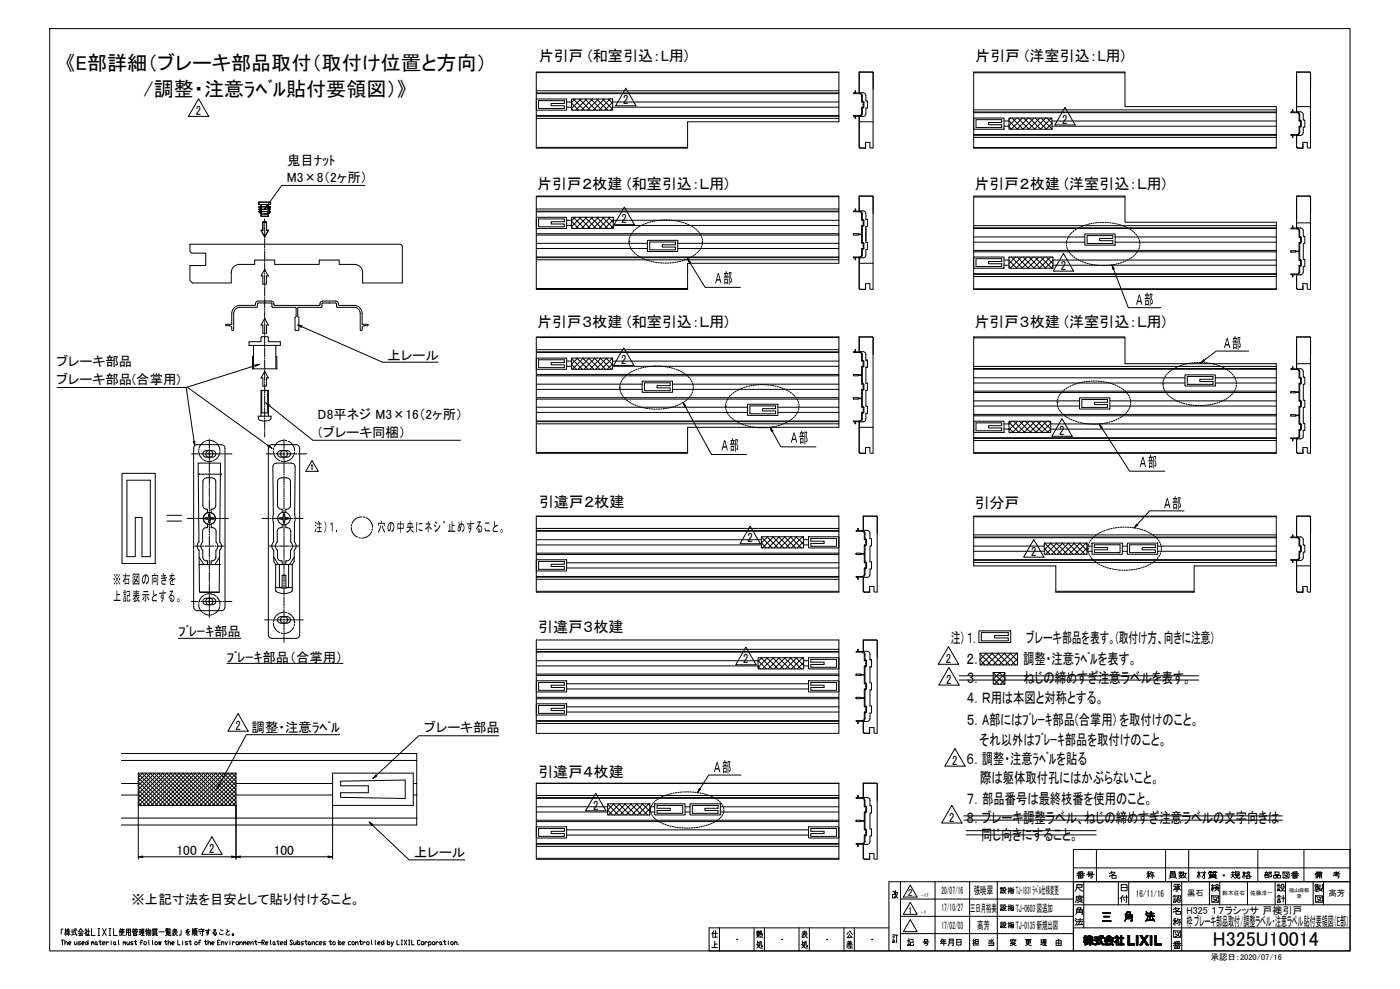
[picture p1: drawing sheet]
<svg xmlns="http://www.w3.org/2000/svg" width="841mm" height="594mm" viewBox="0 0 841 594" stroke-linecap="round" stroke-linejoin="round" font-family="sans-serif">
<!-- layer: TOS_WA -->
<g fill="none" stroke="#000" stroke-width=".6">
<path d="M30 17h781v554h-781zM659 510v20M700 510v20M714 510v20M756 510v20M783 510v20M811 510h.1M811 510h-166v61v-41h166h-277v41M811 510v61h-385v-14h108M536 535h1v2h-1v2h1v-1M538 536v2l1 1M538 536h1"/>
<path d="M538 535l-1 2M539 536v2l-2 1M541 530v41M547 532l4 7h-8zM562 530v41M582 530v41M599 530v41M601 534h1M601 536h1h-1zM601 533h1M601 535h1M603 535h1l-2 2"/>
<path d="M603 535l1 2M604 534v-1h-1l-1 2M606 534h1M606 533v4M607 535l-1 1M607 533v1h2M607 535h2v2h-2zM607 536h2M609 533l-2 1M645 521h166M647 526l2-1 2 1M647 525h4"/>
<path d="M647 533h3v-2h-3v2l-1 2M647 539h3M647 531h3M648 526h2v1h-2zM648 524h1M648 527h2M648 539v1h1v-1M648 533v1l3 1M649 538h.1M649 524v3M650 524h-2M650 524h.1"/>
<path d="M651 538h-4v3l-1 1M651 530v27M653 525h4M654 526h2v1h-1M654 524h2v1h-2zM655 525l-1 1M666 526h1M668 524h2l-2 2h-1M668 525h.1M668 523l-2 2M668 526h2v2h-2zM672 530v14"/>
<path d="M674 531h3v4h-3zM674 533h3M674 539l-1 1M674 539h4M675 538l-1 1v3M675 540l1 1M677 538v4h-1M678 530v14M689 525h2M690 524v4M690 523l-1 1M691 526l-1-1-1 2"/>
<path d="M691 524h2M692 523l-1 2M692 525l-1 2M692 524v4M693 525v2M703 525h3v2h-3zM703 526h3M703 524h3h-3zM704 527h-2M704 530v41M705 532h1l-1 3M705 539h1"/>
<path d="M705 538h1M705 531h4l-2 1v3h-1M706 527h1M706 534h3M706 534h2M706 533h2M707 538h2v2h-1M707 539h1M708 538v1l-1 1M708 532v2l2 1M708 525l1-1 1 1M708 526h2"/>
<path d="M708 524h2M708 524h1M709 532l-1 1M709 526l-1 1h2M709 524v1M710 530v41M710 526l-1 1h-1M710 524h.1M711 525v1l2 1M711 525h2M711 524l-1 2M712 525v1l-2 1"/>
<path d="M719 524h2M720 523v5M721 526l-1-2-1 3M722 524h2M724 523v5h-1M724 524l-2 3M726 524h3M727 530v14M727 525h3v2h-3zM727 526h3M727 527h3M727 527l-1 1"/>
<path d="M727 524v1M728 532h1M728 538h4v4h-4zM728 523l-2 1v1M728 531v4M729 539h.1M729 524h2M729 534l-1-2v3M730 527l1 1M730 532l1-1 1 1M730 533h2v1h-2zM730 539h1"/>
<path d="M730 524v1M730 532h2M731 523l-2 1v1M731 532v2l-1 1M731 534l1 1M731 539a4 4 0 0 1-2 3M733 530v14M740 525h2M740 524h2M741 526l1 1M741 523v3l-1 1M742 524h2v2h-2z"/>
<path d="M742 525h2M742 524h2M743 526v1l-1 1M744 526v2h1v-1M746 524h2M747 523v5M748 526l-1-2-1 3M749 526h2v2h-2zM749 530v14M749 525l3 1M749 524h2l-3 2M750 523l-2 2"/>
<path d="M760 525h2M760 526h2v1h-2zM760 524h2M760 524l1 1M761 524h.1M761 524v1M763 526h1v-1h-1l1-1h-2v3M765 526h2v1h-2zM766 524h2v1h-2zM766 530v14M767 532h2M767 539h2"/>
<path d="M767 534h2v1h-2zM767 526h2v1h-2zM767 533h2M767 531h2M768 539h1M768 538h1M770 533h1l-2 2M770 539h2M770 534l1 1h1M771 524h3v3h-3zM771 538v4M771 524l1 1"/>
<path d="M772 526l2 1M772 532l-1 1v-2h-1l-1 2M772 530v14M773 524v1M774 524l-1 2-2 1M776 526l2-1 2 1M776 525h4M777 526h2v1h-2zM777 527h2M777 524h.1M778 524v3M779 524h-3"/>
<path d="M779 524h.1M789 530v14M790 532h3M790 534h5M790 538h4v4h-4zM790 534v-1h2v1M790 532h.1M790 531v1h2M791 525h-1M791 539h1M791 535h.1M791 524v1v2"/>
<path d="M791 524h3M791 531v3M791 527v-2h3v2M791 526h3M792 534l-2 1M792 524v1M792 539h1M792 534h.1M793 534l2 1M793 535h-3M793 525v2M793 532v1"/>
<path d="M793 524v1M794 539a4 4 0 0 1-3 3M794 534l-1 1M794 525h-3v2M794 531v3M795 530v14M801 525h4M801 524h3M802 525v1h2v1M803 524v1M804 525l-2 1M804 524l-3 2"/>
<path d="M38 558h-1v3M39 559h1M39 558v4M40 560h2M40 559h2M41 558l-1 1M41 558v4M43 560h2M43 559h3M44 560v1M45 558l1 4v-1M45 558h1"/>
<path d="M47 560l2-2 1 2M48 560h1M51 559h1l-1 2M52 558v1M52 559h2M53 558v4h-1h2M55 558v4h2M59 558h1M59 558v4M62 558l2 4M64 558l-2 4M65 558h2"/>
<path d="M66 558v4M68 558v4h2M72 559v1M72 558v4M72 558h3M73 559h1v1h-1zM74 558v2l-2 2M76 559h2M77 558v4M80 558h1M80 560h2v1h-2zM80 558v1"/>
<path d="M80 558l1 1M81 559h.1M82 558h1M82 558l-1 1M82 558v1M84 560h1M84 558h1M84 558v3M85 558h1v2h-1zM85 559h1M86 558v4M88 558v1h1"/>
<path d="M88 559v1M88 558v4M89 559h2v2l-1 1M89 558v2M89 559v2M90 559l-1 3M92 558h1M92 560h2v2h-2zM92 558v1M93 558h-1v1M93 558h2M94 558v1"/>
<path d="M94 558h-1v1M95 560h4M100 558h1v1h-1M100 560h2v1h-2zM100 558h.1M100 559h.1M101 558h-1v1h1M101 558v1M101 559h2M102 558h1M103 560h4M104 558h2"/>
<path d="M104 559h2M105 560l2 2M105 558v2l-1 1M109 559v3h-1M113 558l-1 2 1-1v2M113 558l-1 1M114 559l-2 2 1 1 1-1M116 558l-1 4M116 558v3M117 558v4M117 558h2M117 559h1v2h-1z"/>
<path d="M117 559h1M118 558l-1 1M119 559l1-1h3l-1 1M119 560h4M121 558h.1M122 559v3h-1M125 558v2h-1h1v1l-1 1M126 559h-3M128 559l2-1-2 3 2-1v2l-1-1v1M132 558l2 1M136 558l1 2M138 559l-2 1v1v1l2-1"/>
<path d="M429 559l-1 1v3M430 559v4M432 557v14M453 557v14M455 559h1M455 560v1M455 559v1h1M456 560v1v-1M456 560h2v2v-1M457 559l-1 3M459 557v14M480 557v14"/>
<path d="M482 560h3M483 559v2l-1 1M486 557v14M507 557v14M510 560l-1 1M510 559h1l1 2M513 557v14M541 550h104M541 540h104M547 542l4 7h-8zM547 552l4 8h-8zM601 544h1"/>
<path d="M601 555h1M601 546h1v1h-1zM601 556h1v1h-1zM601 545h1M601 556h1M601 554h1M603 545h1l-2 2M603 556h1l-2 1M603 546l1 1M603 556l1 1M604 544v1v-1h-1l-1 1M604 555v-1h-1l-1 2"/>
<path d="M606 544h1M606 555h1M606 544v3M606 554v3M607 545l-1 1M607 556h-1M607 544v1h2M607 545h2v2h-2zM607 554v1h2M607 556h2v1h-2zM607 546h2M607 556h2"/>
<path d="M609 544h-2M609 554l-2 1M645 557h166M645 544h166M646 553l1 1h4M646 552l1 1M646 549l1-1v-2h3v3M647 547h3M647 548h3M647 554l-1 2M647 541h3l-3 1M647 553h3"/>
<path d="M647 541l4 1M648 545h1v1v2M648 545l-1 1M649 552v2l-2 2M650 554l1 2M650 555l-3 1M662 553h5M663 548h4M663 549h4M663 551h4M663 550h4M676 553v-1v-2h4v3h-1"/>
<path d="M676 549h4v4h-1h1v-3h-4v2v1v-1zM676 549h4v4h-1h1v-4h-4v3v1v-1zM676 551h4M676 552h4M676 550h4M677 548h2l-1 1 1-1h-2h2l-1 2 1-2h-2M677 548l-1 2M677 548h2l-1 1v3M677 547l-1 2M677 548l-1 1zM688 549l1 1M689 548v1"/>
<path d="M689 547v2M689 550l-1-1 1 1M689 551l-1 2M689 550h4M690 549h3M691 547v3l-1 3 1-3v-2v2l-1 3 1-3v-2v2l-1 3M692 551l1 2M693 552l-4 1M705 553h2M705 541h1v1h-1zM705 559h4v4h-4zM705 540h1"/>
<path d="M706 560v1M706 552v4M706 546h3l-2 1-2 1M706 546l1 1M706 552h-1M706 545l-1 1M706 548h3v1h-3zM707 555l-1-2-1 2M707 541l-1 1M707 560l1 1M707 540v2h2v-1M707 553h2"/>
<path d="M708 552l-1 2M708 554l-1 1M708 540v1M708 553v3M709 560a4 4 0 0 1-3 3M709 541h1M709 554l1 1M729 540l2 1M767 541h2v1h-2zM768 540h1M791 540l3 1M37 565h1"/>
<path d="M38 565v3M39 567l1-1v2M39 565v3M40 561l-1-2v2M40 561l1-1 1 1M41 567h1v-1h-1v1l1 1M45 566v2l1-1M45 561l-2 1M46 566v2M47 561h3M48 566h-1l1 1-1 1M49 561l-2 1h2"/>
<path d="M49 561l1 1M49 567h1v-1h-1v1l1 1M52 566l1 1-1 1-1-1zM52 561v-1v2M53 565v3M55 566l1 1M55 566v2M56 566v2M58 566v2l-1-1zM58 567l1 1M59 562h1M59 566h2"/>
<path d="M60 565v2v1l1-1M62 567h1v-1h-1v1l1 1M64 566v2M65 566l-1 1M65 562h2M67 565v1M67 566v2M69 566v2l-1-1zM69 567l1 1M71 565l1 3M73 561l2 1M74 566l1 1"/>
<path d="M74 566v2M75 566v2M76 562v-4h2v4M76 560h2M76 566l1 2 1-1M78 566v2M80 560v-1h3l-1 1M80 566h-2l2 1-2 1M80 561h2v1h-2zM80 561h.1M81 566h1M81 565v2l1 1v-1"/>
<path d="M84 566h1M85 561h-1M85 562h2M85 561h2M86 565h-1v3M87 566h1v2l-2-1zM89 560l-1 1M89 565l1 3M92 565v3M92 560h2M92 561h2M92 562h.1"/>
<path d="M93 566h2l-1 2-1-1zM94 562h1M95 566l1 2v-2v2l1-2M99 566h1M100 565v2v1v-1M100 561h2M100 560h2M101 561l-2 1M101 567l1-1 1 2M101 565v3M101 561v1h2M103 567h1v-1h-1v1l1 1"/>
<path d="M103 561h1v1M105 562h-1M106 560l-1 1M107 565v3h1M110 565v1M110 566v2M113 566h-2l2 1-2 1M113 566h2M114 565v2l1 1v-1M117 560h1M117 566h1v2l-1-1zM117 561v1"/>
<path d="M118 561l1 1M119 566h1M120 560l1 1M121 565h-1v3M123 566h1M123 565v2l1 1v-1M125 567l1-1v2M125 565v3M127 567h1v-1h-1v1l1 1M131 566h.1M132 560v1h1h1M132 565h-1v3h1"/>
<path d="M133 567l1-1v2M133 566v2M135 566l1 2 1-2M138 565v1M138 566v2M140 566v2M141 566h-1v1M142 566h1v2l-1-1zM144 567l1-1 1 2M144 566v2M146 566h1v1M146 566v2"/>
<path d="M147 566h1v2M148 567h2v-1h-2l1 2h1M151 567l1-1v2M151 566v2M153 566h1M154 565v2v1v-1M155 566h2M157 566h2l-1-1h-1v3M158 566l1 2M160 567h1v-1h-1v2h1M162 565l1 3M164 566h1v2l-1-1z"/>
<path d="M165 567v1M166 566h2M167 565v2v1l1-1M168 567h2v-1h-2v1l2 1M171 566l1 1-1 1v-1zM172 565v3M176 565h-1h-1l2 2-1 1-1-1M176 566l1 2 1-1M178 566v2M179 565v3M179 566h1v2l-1-1zM182 566h-1l1 1-1 1"/>
<path d="M183 566h2M184 565v2v1l1-1M186 566v2l-1-1zM186 567l1 1M187 567l2-1v2M187 566v2M191 566h-1v2h1M192 567h1v-1h-1v1l1 1M196 566h-2l2 1-2 1M198 566h1M198 565v2l1 1v-1M200 566h1v2l-1-1z"/>
<path d="M203 565v3M204 566h1v2l-2-1zM206 567h1v-1h-1v1l1 1M211 566h-2l1 2h1M212 566h1v2l-2-1zM214 567l1-1v2M214 566v2M216 566h1M217 565v2v1v-1M218 566v2M220 566h-1l-1 1M221 566h1l-1 2-1-1z"/>
<path d="M223 565l1 3M225 565l1 3M227 567h1v-1h-1v1l1 1M229 566l2 1-1 1-1-1zM231 565v3M233 565v3M233 566h1v2l-1-1zM235 566l1 2M236 566l-1 2M238 565v3h2M241 565h1M241 568h1"/>
<path d="M241 565v3M243 565l1 3M244 565l-1 3M245 565h1M245 568h1M246 565v3M247 565v3h2M252 565h-1v2v1l1-1M253 566h2l-1 2-1-1zM255 566v2M257 566h-1l-1 1M257 566h1h1v2h-2"/>
<path d="M257 566v2M260 566h1v2l-1-1zM262 566v2M263 566l-1 1M265 566v2l-1-1zM265 567l1 1M266 566h2M267 565v2v1l1-1M269 565v1M269 566v2M271 566h1v2l-1-1zM273 567l1-1v2"/>
<path d="M273 566v2M275 567v1M428 569h3M428 560v1M429 561h2M429 563h2M429 567h2M429 565v4M443 564h.1M455 561h1M455 567l1 2h2M455 566h1l-1 3"/>
<path d="M455 565v3M455 562v1M455 561v1M456 562v1M456 562h-1M457 560v1M457 562v1M458 562v1M458 568h-1v-2l-1 3M470 564h.1M482 562v1M482 561h3"/>
<path d="M482 567l1 2h2M482 566h1l-1 3M482 565v3M483 561l2 2M484 563h-2M485 562h-1M485 568h-1v-2l-1 3M497 564h.1M509 568h3M509 566h3M509 567h3M509 569h3"/>
<path d="M510 568l-1 1M510 565v1M510 568h2M510 561l-1 2h2M510 566v2M511 568v1M511 562l1 1M511 565v1M524 564h.1M536 562h1M536 565h1v1h-1zM536 564h1"/>
<path d="M536 563h1M536 561h1M537 562h2M539 562v4h-1M541 561h104M545 565h2M545 567h1v1h-1zM545 566h1M545 564h1M547 564h2v2h-2v2h2v-1M554 566h4M555 567h2l-1 1"/>
<path d="M555 564h2v1h-2zM556 566v1M565 567h4M566 565l-1 1M566 564v1h2M567 565v3M568 566h-2v1M570 568v-1v-3h3v4h-1M570 566h3M570 565h3M575 564h2v4h-2zM575 566h2"/>
<path d="M584 565h1M585 564v4M585 566l-1 1M586 568h2M586 564h2v3h-2zM586 566h2M594 566h3v2h-3M594 567h3M594 565h1M595 564v2M597 564l-1 1M607 565h3"/>
<path d="M607 565h.1M608 567l2 1M608 566h2l-3 2M608 565l-1 1M608 566l-1 1M609 564v1M609 565v1M610 565h.1M616 564h4M617 565h2v1h-2zM617 566h2M617 567l3 1"/>
<path d="M618 564v2l-2 2M625 565h1M625 566h1M626 565v2M626 567h-1M627 568h2M627 567h2M627 564h1v2h-1zM627 565h1M628 564v4M634 565h3v3h-3zM634 566h3"/>
<path d="M636 564v4M651 563v1M651 565v1M651 564v2M652 563v2M652 562v1h1v1h-1l1 1v1l-1-1v3v-3l-1 1 1-2h-1v-1h1zM652 562v6M653 563v1M653 564v1M653 563v2M653 566v1M654 562v1l1-1v1h2v1h-2h2v1h-1l1 3-2-2v2v-2l-2 2 1-3h-1v-1h2h-2z"/>
<path d="M654 562v2M654 564v1M654 566v1M654 564v3M654 562v1M654 563v1M654 564v2M655 563v1M655 564v2M655 562v6M656 563v1M656 564v2"/>
<path d="M656 564v3M656 564v1M656 566v1M657 563v1M657 564v1M657 566v1M657 567v1M657 563h4v-1v1h2v1h-2l2 4-2-2v-2h-4zM658 563v1M658 567v1M658 564h3v1h-2v2l2-1v1l-4 1v-1h2v-2h-1zM658 564v1"/>
<path d="M659 563v1M659 564v1M659 567v1M659 564v3M660 563v1M660 564v1M660 567h.1M660 566v1M661 563v1M661 564v1M661 566v1M661 562v3"/>
<path d="M661 562v4M661 562v5M662 563v1M662 565v2M662 562h1v1h-1zM662 562v1M662 566v1M662 566v2M663 562v1M663 563v1M663 567v1M663 563l4-1 2 1v1h-5h-1z"/>
<path d="M663 565h6v1h-4v1h2v-1h1l1 2-1-1-4 1 1-2h-2zM663 565v1M664 565v1M664 563v1M664 567v1M664 566v2M665 565v3M665 564a1.7 1.7 0 0 1 1-1 1.7 1.7 0 0 1 2 1zM665 563v1M665 565v2M665 567v1M665 564h.1"/>
<path d="M665 565v1M665 562v1M666 562v1M666 564h.1M666 565v1M666 567v1M667 562v1M667 564h.1M667 565v1M667 567v1M667 563h.1M667 566h.1"/>
<path d="M667 567h.1M667 563v1M667 566v1M668 563v1M668 565v1M668 566v1M668 566v2M668 567v1M669 563v1M669 565v1M669 567v1M670 566h.1"/>
<path d="M670 563v1M670 565v1M671 562l1 1-1 2 1 1h-1v2v-2h-1l1-2h-1zM671 562v2M671 565v3M671 564v4M671 562v6M671 563v3M672 565v1M672 563v2M672 563v1M672 567v1"/>
<path d="M673 563v1M673 567v1M673 562h1v1h1v1h-1v3h1v1h-3v-1h1v-3h-1v-1h1zM673 562v6M674 562v6M674 563v1M674 567v1M675 563v1M675 567v1M678 562h1v5h2v1h-3zM678 562v6M679 562v6"/>
<path d="M679 567v1M680 567v1M681 567v1M683 562h1v6h-1zM683 562v6M684 562v6M685 562h1l1 2 2-2h1l-2 3 2 3h-1l-2-2-1 2h-1l2-3zM685 562h.1M685 567v1M685 562v1M685 566v2M686 562v1"/>
<path d="M686 566v2M686 562v2M686 566v1M686 565v2M686 563v1M687 563v4M687 563v3M687 564v2M688 563v3M688 563v4M688 565v2M688 563v1"/>
<path d="M688 562v2M689 566v2M689 562v2M689 562v1M689 567v1M690 562h.1M690 567v1M691 562h1v6h-1zM691 562v6M692 562v6M694 562h1v5h3v1h-4zM694 562v6"/>
<path d="M695 562v6M695 567v1M696 567v1M697 567v1M698 567v1M705 568l2-1 3 1M705 567h5M706 568h3v2h-3zM706 566v1M706 569h3M706 561l3 1M707 566v4"/>
<path d="M709 566h-4M709 566l-1 1"/>
<circle cx="735" cy="526" r=".4"/>
<circle cx="140" cy="561" r=".5"/>
</g>
<!-- layer: TOS_S1 -->
<g fill="none" stroke="#000" stroke-width=".6">
<path d="M322 59h18v7h-18zM322 43h182v30h-91v16h-91zM322 56h182M322 44h182M343 59h25v7h-25zM516 56v-13h8v46h-1v-3h-3v3h-3l-1-1v-18h3l1-1v-4h1v-4h-1v-5h-2h-4v-1v1h-1l4 1 1 4M516 56l2 1v4h1v3l-1 1v4l-1 1h-3v1v-1l-1-1h4h1v-4l1-1v-3h-1M585 43h91v21h91v25h-182zM585 44h91M779 43l8 1v45h-2v-3h-2v3h-4v-1v-7h3l1-5h1v-4h-1v-4l-1-1h-5v-1l-1 1h-1l5 1v5h1v3h-1v4v1h-5h1l1 2v-2h3l1-5h1v-3l-1-1v-3l-2-2zM322 69h182M322 70h182"/>
<path d="M324 60h15v2h-8v2h8v1h-15zM516 73h8M519 63h.1M585 71h18v7h-18zM585 67h182M585 68h182M586 72h16v2h-8v1h8v2h-16zM606 71h26v7h-26zM779 64h8M781 74h.1M322 89h91M585 89h182"/>
<path d="M585 81h182M322 118h182v40h-91v16h-91zM322 118h182M585 118h91v15h91v41h-182zM585 118h91M779 118h8v56l-2-1v-3h-2v4h-4v-1v-8h3l1-5h1v-4h-1v-10h1v-4h-1l-1-5h-1h-4v-1l-2 1 4 1h1v4l1 1v2l-1 1v5h-4h-1h5v5l1 1v2l-1 1v3v1l-5 1h1l1 1v-1l3-1 1-4 1-1v-3h-1v-10h1v-3l-1-1v-4l-2-1zM155 127l2 2-2-2M155 123v-2v2M155 127h4M155 126h4M155 124h4M155 123h8"/>
<path d="M155 121h8M157 130v-7v7M157 127l-2-1 2 1M157 130h4h-4M157 126l-2-2 2 2M157 129h2M159 127h4l-2 2 2-2zM161 130v-7v7M161 127l2-1-2 1M161 129h-2h2M161 126l2-2-2 2M163 123v-2v2"/>
<path d="M163 126h-4h4M163 124h-4h4M322 131h18v6h-18zM322 127h182M324 132h15v1h-8v2h8v1h-15zM343 131h25v6h-25zM516 127v-9h8v56l-1-1v-3h-3v4h-3l-1-1v-18M516 127l2 1v4h1v3l-1 1v10h1v3l-1 1v4l-2 1M518 127l2 1v4h1v4h-1v10h1v4h-1v4l-2 1h-4v1v-1l-1-1h4l1-1v-4h1v-3h-1v-5h-5h5v-5l1-1v-3h-1v-3l-1-2h-4h1v-1v1h4M519 134h.1M585 137h182M779 134h8"/>
<path d="M114 147h127l1 1v22h-24v-6a5 5 0 0 0-5-5h-9v-3h-12v3h-27v-3h-12v3h-9a5 5 0 0 0-5 5v6h-23l-2-1v-9h10v-8h-9l-1-1zM322 140h182M322 141h182M322 154h182M322 155h182M389 144h18v7h-18zM390 145h16v2h-8v1h8v2h-16zM516 158h8M519 148h.1M585 154h18v7h-18zM585 151h182M585 150h182"/>
<path d="M586 155h16v2h-8v1h8v2h-16zM606 154h27v7h-27zM652 141h18v6h-18zM653 142h16v1h-8v2h8v1h-16zM781 158h.1M781 144h.1M322 173h91M585 173h182M585 164h182M585 165h182M139 188a5 5 0 0 1 5-5h9a1.9 1.9 0 0 1 2-2h8a2.2 2.2 0 0 1 2 2h27a1.9 1.9 0 0 1 2-2h8a2.2 2.2 0 0 1 2 2h9a5 5 0 0 1 5 5M139 188v7h-3l3 1 1 3v-1v-10"/>
<path d="M178 185l-1 13 2 1 1-1v-7l-1-1v-5M178 185h-1h-13l-1-3h-4h-4l-1 3h-10a4 4 0 0 0-4 3M179 185h14l1-3h4h4l1 3h10a4 4 0 0 1 3 3M216 188v10l1 1 1-3 3-1h-3v-7M150 205h7v-3h4v1v2h7v2h-18zM152 214v8h14v-8M152 207v15M166 207v15M322 202h182v55h-91v15h-91zM322 215h18v7h-18zM322 212h182M322 211h182"/>
<path d="M322 203h182M324 216h15v2h-8v1h8v2h-15zM343 215h25v7h-25zM519 218v1M585 202h91v16h91v54h-182zM585 203h91M779 218h8M157 234v14M161 234v14M322 225h182M322 226h182M322 239h182"/>
<path d="M322 240h182M386 229h18v7h-18zM387 230h16v2h-8v1h8v2h-16zM513 239h5v-5h1v-3h-1v-5h-5v-1h5v-5h1v-3h-1v-4l-1-1h-4l1-2v1h3l1 1v4l1 1v3l-1 1v9l1 1v3h-1v10l1 1v3h-1v4l-2 1M513 239v1h5v4l1 1v3h-1M519 232h.1M585 221h182M585 236h182M585 222h182M585 235h182M649 239h18v7h-18zM650 240h15v2h-8v1h8v2h-15z"/>
<path d="M712 225h18v7h-18zM713 226h16v2h-8v1h8v2h-16zM781 227h.1M781 227h1v3l-1 1v9l1 1v3l-1 1v9l1 1v3l-1 1v4l-2 1v8h4v-3h2v3h2v-70h-8v19l3 1 1 5h1v4h-1v9h1v5h-1v9h1v5h-1l-1 4-1 1h-4v1l-1-1-1-1h4l1-1v-4h1v-3h-1v-5h-4l-1-1h5v-5h1v-3h-1v-5h-4l-1-1h5v-5h1v-3h-1v-5h-5l1-1v-1l1 2h3h1v5M781 229h.1M155 250h8v1a5 5 0 0 1-7 1zM157 250v-16h4v16M157 248h4M322 253h182M449 243h18v7h-18zM450 244h16v1h-8v2h8v2h-16zM513 253l1 2v-2h5l1-1v-4h1v-4h-1v-10h1v-4h-1v-9h1v-5h-1v-4l-4-1v-9h8v70h-1v-3h-3v3h-3h-1v-19"/>
<path d="M516 257h8M518 248l-1 4-4 1M519 246h.1M585 253h18v7h-18zM585 250h182M585 249h182M586 254h16v2h-8v1h8v2h-16zM606 253h25v7h-25zM781 256h.1M781 242v1M781 243h.1M117 268l2-1h14h1l1 2v96v1l-1 1h-15h-2l-1-2v-96z"/>
<path d="M124 271h4M124 271a1.9 1.9 0 0 0-2 2 1.9 1.9 0 0 0 2 2h4a1.9 1.9 0 0 0 2-2 1.9 1.9 0 0 0-2-2M125 273h2M126 272v2M162 268l1-1h15h1l1 2v112l-1 2h-1h-15h-1l-1-2v-112zM165 279l1-1h9l2 1v1v46l1 2-1 3v6l-1 2h-10l-2-2v-6l-1-3 1-2v-46zM169 271h4M169 271a1.9 1.9 0 0 0-2 2 1.9 1.9 0 0 0 2 2h4a1.9 1.9 0 0 0 1-2 1.9 1.9 0 0 0-1-2M322 272h91M585 263h182M585 272h182M73 284h20v55h-20z"/>
<path d="M76 288h14v46h-5v-23h-4v23h-5zM119 285h.1M119 285h13M132 285h.1M125 309h1v2h3l-3 1v2l-1-2-2-1h2zM169 315v2h-1l-1 2v7l-1 2 1 3v4l1 2h1v2M169 308v-2h-1l-1-2v-15v-1l1-1h4l2 1v1v15v1l-2 1v2M170 309h1v2h2l-2 1v2l-1-2-2-1h2zM172 315v2h1l2 2v7l1 2-1 3-1 4-1 2h-1v2M322 310h182v46h-182zM322 319h182M322 310h182"/>
<path d="M518 319l1 1 1 4h1v3l-1 1v9l1 1v3l-1 1-1 4-1 1h-2l-1 1v-1l-1-1h5v-1v-4h1v-3h-1v-5h-5v-1h5v-5h1v-3h-1v-4l-1-1h-4l1-1v-1l1 2h2M519 310h8v46l-2-1v-3h-3v4h-3v-1v-8l3-1 1-4h1v-5h-1v-9h1v-4h-1l-1-5h-3zM585 310h182v30h-50v16h-83v-16h-49zM585 310h182M779 310h8v46l-2-1v-3h-2v4h-4v-1v-18l2-2v-3l1-1v-3l-1-1v-4h-1h-3v-2l-2 2h4l1 1v4h1v3h-1v4v1h-5l1 1 1 1v-1l5-1 1-1v-3h1v-5h-1v-4h-1l-3-1zM120 335l2 4M120 339h.1M120 339h12M125 339v-2h-2l-1-2v-4l-1-3 1-2v-7l1-2h2v-2a4 4 0 0 1-3-4 4 4 0 0 1 3-3v-2h-2l-1-2v-15v-1l2-1h3l2 1 1 1v15l-1 1-2 1v2a4 4 0 0 1 2 3 4 4 0 0 1-2 4v2h2l1 2v7l1 2-1 3v4l-1 2h-2v2M132 339h.1M132 335l-3 4M164 335l3 4"/>
<path d="M166 339v16a9 9 0 0 0 10 0v-16M168 339v13l1 1M173 339v13v1M177 335l-3 4M322 336h18v7h-18zM322 332h182M322 333h182M324 337h15v2h-8v1h8v2h-15zM457 322h26v7h-26zM486 322h18v7h-18zM487 323h16v5h-16v-2h8v-1h-8zM520 326h.1"/>
<path d="M520 340h.1M585 337h182M585 336h182M585 323h182M627 326h26v7h-26zM656 326h18v7h-18zM657 327h16v5h-16v-2h8v-1h-8zM677 326h18v7h-18zM679 327h15v2h-8v1h8v2h-15zM779 340h8M781 330h.1M120 356h6h-6v-25l-2-3 2-2-1-48h13v48l1 2-1 3v25h-6h5"/>
<path d="M122 360l2-1h4a1.9 1.9 0 0 1 2 2 1.9 1.9 0 0 1-2 2h-4a1.9 1.9 0 0 1-2-1 1.9 1.9 0 0 1 0-2zM166 353h3M169 353h4M169 353v-7h3v7M173 353h3M322 346h182M322 347h182M322 355h182M634 355h83M125 361h2M126 360v2M167 371l2-1h4a1.9 1.9 0 0 1 1 2 1.9 1.9 0 0 1-1 2h-4a1.9 1.9 0 0 1-2-1 1.9 1.9 0 0 1 0-2z"/>
<path d="M588 379h19v7h-19zM590 380h16v2h-9v1h9v2h-16zM322 384h182v57h-182zM322 392h182M322 391h182M455 395h28v7h-28zM486 395h18v7h-18zM487 396h16v5h-16v-2h8v-1h-8zM519 384l8 1v55h-2v-3h-3v3h-3v-7h3l1-5h1v-4h-1v-10h1v-4h-1v-9h1v-5h-1l-1-4-3-1zM520 398v1M589 392h22v7h-22zM322 409h18v7h-18z"/>
<path d="M322 419h182M322 420h182M322 405h182M322 406h182M324 410h15v2h-8v1h8v2h-15zM486 409h18v7h-18zM487 410h16v5h-16v-2h8v-1h-8zM520 412h.1M597 404h7v7h-7zM322 423h18v7h-18zM322 433h182M324 424h15v1h-8v2h8v2h-15z"/>
<path d="M520 428h1v-3l-1-1v-10h1v-3l-1-1v-9l1-1v-3l-1-1-1-4-1-1h-2l-1-1v1l-1 1h4l1 1v4h1v3h-1v5h-5v1h5v5h1v3h-1v5h-5v1h5v4l1 1v3h-1v4l-5 1h1v2l1-2h2l1-1 1-4M520 426h.1M73 453h177v43h-177M73 457h177M73 478h10M73 471h10M142 478h58M142 471h58M200 464h48v20h-48zM205 469h38v11l-38-1v-3h16v-4h-16zM248 478h2M248 471h2"/>
<path d="M322 470h182v46h-182zM322 471h182M322 480h182M322 479h182M519 471h8v45h-2v-3h-3v3h-3v-9h3l1-5h1v-4h-1v-10h1v-4h-1l-1-4-3-1zM73 491h177M142 484h-59v-20h59v27M322 497h18v6h-18zM322 493h182M322 494h182M324 498h15v1h-8v2h8v1h-15zM365 483h25v7h-25z"/>
<path d="M393 483h19v7h-19zM395 484h15v5h-15v-2h8v-1h-8zM415 483h18v7h-18zM416 484h15v2h-8v1h8v2h-15zM486 497h18v6h-18zM487 498h16v4h-16v-1h8v-2h-8zM520 486h.1M520 500h.1M322 507h182M322 516h182M514 507h1M515 507l1 1v-1h2"/>
<path d="M518 507l1-1 1-4 1-1v-3h-1v-10h1v-3l-1-1-1-4-1-1h-2l-1-1v1h-1l4 1h1v4l1 1v3h-1v5h-5h5v5l1 1v2l-1 1v3v1l-5 1"/>
<circle cx="126" cy="273" r="2.1"/>
<circle cx="171" cy="273" r="2.1"/>
<circle cx="126" cy="311" r="4"/>
<circle cx="171" cy="311" r="4"/>
<circle cx="126" cy="361" r="2.1"/>
<circle cx="171" cy="372" r="2.1"/>
</g>
<!-- layer: TOS_K3 -->
<g fill="none" stroke="#000" stroke-width=".6">
<path d="M157 138h1h-1l1 2zM158 133v2M158 136h.1M158 136v2M159 132v2M159 135v1M159 136v6M160 133h-2h2M160 133v2M160 136h.1M160 136v2M161 138h-1h1"/>
<path d="M161 138l-1 2M158 140h.1M158 141l1 1M159 142v1M159 143v6M159 149v1M159 151v5M159 157h.1M159 158v5M160 141l-1 1M160 140h.1M158 164l-1 2h1v2"/>
<path d="M158 169v2h2v-2M158 168h.1M158 164h.1M158 163l1-1 1 1M159 164v1M159 165v6M159 171v1M159 172v6M159 179h.1M159 180v5M160 164h.1M160 168h.1"/>
<path d="M160 164l1 2h-1v2M159 186h.1M159 187v5M159 193v1M159 194v6M159 200v1M159 202v5M159 208h.1M159 209v5M159 215h.1M159 216v6M158 225l-1 2h1v2"/>
<path d="M158 230v2h2v-2M158 229v1M158 225h.1M158 225l1-2 1 2M159 222v1M159 223v6M159 229v1M159 231v5M159 237h.1M159 238v5M160 225h.1M160 229v1"/>
<path d="M160 225l1 2h-1v2M159 244v1M159 245v6M159 251v1M159 252v6M159 259h.1M159 260v3M115 273h4M119 271l1 2 1 2M119 270h.1M120 273h.1M121 273h5"/>
<path d="M122 276h.1M123 265l-2 2-1 2M123 276l2 1h2M124 265h-1M124 265h3h2M126 264v5M126 270h.1M126 271v5M126 277v1M126 278v6M127 273h1M128 273h6"/>
<path d="M128 277h.1M129 266h1M130 266l2 2v3M132 273l-1 2-2 1M132 271v1M134 273h1M135 273h4M160 273h4M164 271a6 6 0 0 0 4 6M164 269v1M164 273h1M166 273h5"/>
<path d="M169 277h1M171 264a6 6 0 0 0-6 4M171 264v5M171 270v1M171 271v6M171 277v1M171 279v5M171 265h1M172 273h.1M173 273h5M173 265a6 6 0 0 1 4 6M176 273a6 6 0 0 1-5 4"/>
<path d="M177 272v1M179 273h1M180 273h4M126 284v1M126 286v5M126 292h.1M126 293v5M126 299v1M171 285h.1M171 286v5M171 292v1M171 293v6"/>
<path d="M171 299v1M112 311h5M117 311h1M119 311h5M125 311h.1M126 300v6M126 306v1M126 307v6M126 313v1M126 315v5M126 311h5M132 311h.1"/>
<path d="M133 311h4M157 311h5M162 311h1M163 311h6M169 311h1M171 300v6M171 306v1M171 308v5M171 314h.1M171 315v5M171 311h5M177 311h.1"/>
<path d="M178 311h4M211 317a6 6 0 0 0 4 6M211 315v1M217 310a6 6 0 0 0-5 4M223 319a6 6 0 0 1-6 4M117 328h4M122 328h.1M123 328h5M126 321h.1M126 322v5M126 328v1M126 329v6"/>
<path d="M126 335v1M126 337v5M129 328h1M130 328h5M162 328h4M167 328h.1M168 328h5M171 321v1M171 322v6M171 328v1M171 329v6M171 336h.1"/>
<path d="M171 337v5M174 328h1M175 328h4M216 323h1M123 358l-2 1-1 2M124 357h-1M124 357h3l2 1M126 343h.1M126 344v5M126 350h.1M126 351v5M126 357v1"/>
<path d="M126 358v6M129 358h1M130 359l2 2v2M171 343h.1M171 344v5M171 350v1M171 351v6M171 357v1M171 359v5M115 361h4M119 363l1 3 1 2M119 362h.1"/>
<path d="M120 361h.1M121 361h5M122 368h.1M123 369h2h2M126 364v1M126 366v5M127 361h.1M128 361h5M128 369h.1M132 365l-1 2-2 2M132 364h.1M134 361h1"/>
<path d="M135 361h4M159 372h3M163 372h1M164 374a6 6 0 0 0 4 6M164 372h6M164 372v1M170 372h1M171 368a6 6 0 0 0-6 4M171 365h.1M171 366v5M171 372h.1M171 373v6"/>
<path d="M171 379v1M171 368h1M172 372h5M173 368a6 6 0 0 1 4 6M176 377a6 6 0 0 1-5 4M177 375v1M178 372h.1M179 372h3M169 380h1M171 380v6"/>
</g>
<!-- layer: TOS_M1 -->
<g fill="#000">
<path d="M297 313v3l2-1v1l-2 1-1 1 3 1v1h-2l-1-1v-2l1-1zM102 346h1v-2l1 1-1 1 2-1v1h-2v1h1v1l1-1v1l-1 1v1v-1l-1 1 2 1h-3v-1l1-2-1 1v-1l1-2h-1z"/>
<path d="M280 314h3v-1v1h2v1h-2v3l-1 2 1-2h-1l-1-1 1-1h1v-1h-2zM282 317a.6 .6 0 0 0 1 0 .6 .6 0 0 0-1 0z"/>
<path d="M287 313h2l-1 3h1l1 1-1 2v1h-2v-2l1-1 1 2v-1v-2h-2l-1 2 2-4h-1zM287 318v1h1z"/>
<path d="M291 317l1 1h2v1h-2zM292 314h2v1h-2z"/>
<path d="M301 318h1l-1 2v-1zM301 319a.6 .6 0 0 0 1 0 .6 .6 0 0 0-1 0z"/>
<path d="M107 360h1l-1 2v-1zM107 360a.6 .6 0 0 0 1 0 .6 .6 0 0 0-1 0z"/>
</g>
<!-- layer: TOS_K1 -->
<g fill="none" stroke="#000" stroke-width=".6">
<path d="M322 55h182M322 71h182M340 61h3M340 64h3M368 61h136M368 64h136M585 66h182M603 76h3M603 73h3M632 76h135M632 73h135M585 83h182"/>
<path d="M322 126h182M340 135h3M340 132h3M368 135h136M368 132h136M585 136h182M322 156h182M322 146h67M322 149h67M407 146h97M407 149h97M585 145h67"/>
<path d="M585 142h67M603 156h3M603 159h3M633 156h134M633 159h134M670 145h97M670 142h97M585 166h182M159 191l2 4h-1v5h-2v-5h-1zM322 210h182M340 217h3M368 217h136"/>
<path d="M322 231h64M322 234h64M340 220h3M368 220h136M404 231h100M404 234h100M585 220h182M585 230h127M585 227h127M730 230h37M730 227h37M322 255h182"/>
<path d="M322 245h127M322 248h127M467 245h37M467 248h37M585 244h64M585 241h64M603 255h3M603 258h3M631 255h136M631 258h136M667 244h100M667 241h100"/>
<path d="M585 265h182M100 313h9M100 310h9M322 317h182M322 324h135M322 327h135M340 338h164M483 324h3M483 327h3M585 338h182M585 328h42M585 331h42"/>
<path d="M585 321h182M653 328h3M653 331h3M674 328h3M674 331h3M695 328h72M695 331h72M322 348h182M340 341h164M322 390h182M322 397h133M483 397h3"/>
<path d="M322 400h133M340 411h146M340 414h146M483 400h3M322 435h182M340 425h164M340 428h164M322 478h182M322 485h43M322 488h43M340 498h146M390 485h3"/>
<path d="M390 488h3M412 485h3M412 488h3M433 485h71M433 488h71M322 508h182M340 502h146"/>
</g>
<!-- layer: TOS_K5 -->
<g fill="none" stroke="#000" stroke-width=".6">
<path d="M344 59l7 7M345 59l-2 3M348 59l7 7M349 59l-6 6M351 59l7 7M353 59l-7 7M355 59l7 7M356 59l-7 7M358 59l7 7M360 59l-7 7M362 59l6 7M363 59l-7 7"/>
<path d="M365 59l3 3M367 59l-7 7M343 65l1 1M343 62l5 4M368 61l-5 5M368 65l-1 1M606 73l5 5M606 76l2 2M607 71l-1 1M608 71l7 7M611 71l-5 4M611 71l7 7"/>
<path d="M614 71l-7 7M615 71l7 7M618 71l-7 7M618 71l7 7M621 71l-7 7M622 71l7 7M625 71l-7 7M625 71l7 6M628 71l-7 7M629 71l3 3M632 71l-7 7M632 74l-4 4"/>
<path d="M343 136l1 1M343 133l5 4M344 131l7 6M345 131l-2 2M348 131l7 6M349 131l-6 5M351 131l7 6M353 131l-7 6M355 131l7 6M356 131l-7 6M358 131l7 6M360 131l-7 6"/>
<path d="M362 131l6 6M363 131l-7 6M365 131l3 2M367 131l-7 6M368 132l-5 5M368 136l-1 1M606 156l5 5M606 160l1 1M607 154l-1 1M608 154l6 7M610 154l-4 4M611 154l7 7"/>
<path d="M614 154l-7 7M615 154l6 7M617 154l-7 7M618 154l7 7M621 154l-7 7M622 154l6 7M624 154l-7 7M625 154l7 7M628 154l-7 7M629 154l4 4M631 154l-7 7M632 154l1 1"/>
<path d="M633 160l-2 1M633 156l-5 5M343 219l3 3M343 215l7 7M343 215h.1M347 215l6 7M347 215l-4 4M350 215l7 7M350 215l-6 7M354 215l6 7M354 215l-7 7M357 215l7 7"/>
<path d="M357 215l-6 7M361 215l6 7M361 215l-7 7M364 215l4 4M365 215l-7 7M368 215h.1M368 215l-7 7M368 219l-3 3M606 254l6 6M606 257l3 3M608 253l-2 2M609 253l7 7"/>
<path d="M611 253l-5 5M612 253l7 7M615 253l-7 7M616 253l7 7M618 253l-6 7M619 253l7 7M622 253l-7 7M623 253l7 7M625 253l-6 7M626 253l5 5-2 2M629 253l-7 7M630 253l1 1"/>
<path d="M631 254l-5 6M457 326l3 3M458 322l6 7M461 322l6 7M461 322l-4 4M464 322l7 7M465 322l-7 7M468 322l6 7M468 322l-7 7M471 322l7 7M472 322l-7 7M475 322l6 7"/>
<path d="M475 322l-7 7M478 322l5 5M479 322l-7 7M482 322l1 1M482 322l-7 7M483 325l-4 4M483 329h-1M627 330l4 3M628 326l6 7M628 326l-1 1M631 326l7 7M631 326l-4 4"/>
<path d="M635 326l6 7M635 326l-7 7M638 326l7 7M638 326l-6 7M642 326l6 7M642 326l-7 7M645 326l7 7M645 326l-6 7M649 326l4 5M649 326l-7 7M652 326l1 1M652 326l-6 7"/>
<path d="M653 329l-4 4M653 333h.1M455 397l5 5M457 395l7 7M458 395l-3 2M461 395l6 7M461 395l-6 6M464 395l7 7M465 395l-7 7M468 395l6 7M468 395l-7 7M471 395l7 7"/>
<path d="M472 395l-7 7M475 395l6 7M475 395l-7 7M478 395l5 5M479 395l-7 7M482 395l1 1M482 395l-7 7M483 398l-4 4M589 396l3 3M589 393l6 6M589 392h.1M592 392l7 7"/>
<path d="M593 392l-4 4M596 392l7 7M596 392l-7 7M599 392l7 7M600 392l-7 7M603 392l7 7M604 392l-7 7M607 392l4 5M607 392l-7 7M610 392l1 1M611 392l-7 7M611 396l-3 3"/>
<path d="M611 399h.1M455 400l2 2M483 402h-1M597 408l3 3M597 404l7 7M597 404h.1M600 404l4 3M601 404l-4 4M604 405l-7 6M604 408l-3 3M83 479l4 5M83 477l7 7"/>
<path d="M83 470l14 14M83 467l17 17M83 464l19 20M85 464l20 20M86 464l-3 3M88 464l19 20M88 464l-5 5M90 464l20 20M91 464l-8 8 12 12M93 464l19 20M93 464l-10 10 9 10M95 464l19 20"/>
<path d="M95 464l-12 13M97 464l20 20M98 464l-15 15M100 464l19 20M100 464l-17 18 2 2M102 464l20 20M103 464l-20 20M105 464l19 20M105 464l-19 20M107 464l20 20M108 464l-20 20M110 464l19 20"/>
<path d="M110 464l-19 20M112 464l20 20M113 464l-20 20M115 464l19 20M115 464l-19 20M117 464l19 20M118 464l-20 20M120 464l19 20M120 464l-19 20M122 464l19 20M122 464l-19 20M124 464l18 18-2 2"/>
<path d="M125 464l-20 20M127 464l15 15-5 5M127 464l-19 20M129 464l13 13-7 7M130 464l-20 20M132 464l10 10-10 10M132 464l-19 20M134 464l8 8-12 12M135 464l-20 20M137 464l5 6-14 14M137 464l-19 20M139 464l3 3"/>
<path d="M140 464l-20 20M142 464l-19 20M142 467l-17 17M365 483l7 7M368 483l7 7M369 483l-4 4 3 3M372 483l7 7M372 483l-6 7M375 483l7 7M376 483l-7 7M379 483l7 7M379 483l-6 7"/>
<path d="M382 483l7 7M383 483l-7 7M386 483l4 4M386 483l-6 7M389 483l1 1M390 483l-7 7M390 486l-3 4M390 489v1"/>
</g>
<!-- layer: 0 -->
<g fill="none" stroke="#000" stroke-width=".6">
<path d="M219 111h-50l-10 15M160 123l-1 3 2-2M413 156l11 17h21M415 158l-2-2 1 2M668 159l10 26h19M669 162l-1-3 1 3M179 195l51 23h33M182 196l-3-1 2 2M153 219h3l-3 1M156 219l-44 14h-78M723 216l-2 2 3-1M750 211h-19l-10 7"/>
<path d="M112 233l5 35M113 233l50 36M160 242l28 22h89M162 243l-2-1 2 2M410 242l17 31h22M412 244l-2-2 1 2M463 257l6 11h21M464 259l-1-2 1 2M660 255l19 28h21M662 257l-2-2 1 2M117 265v3l-1-3M161 267l2 2-2-1"/>
<path d="M683 315l-2 2 3-2M711 307h-20l-10 10M204 441h-56l-18 33M300 442h-48l-28 26M131 471l-1 3 2-2M226 465l-2 3 2-2M420 474l-1 2 2-2M445 466h-19l-7 10M222 494l24 23h33M224 495l-2-1 1 2M83 515h3M86 514l-3 1h3"/>
<path d="M139 514l3 1h-3M139 515h6M145 514l-3 1h3M197 514l3 1h-3M197 515h3"/>
</g>
<!-- layer: TOS_K2 -->
<g fill="none" stroke="#000" stroke-width=".6">
<path d="M380 140h-1M381 139h-1M382 138h-1M383 137h-1M384 136h.1M386 135l-1 1M387 135h-1M388 134h-1M390 134h-1M391 133h-1M392 133h.1M394 133h-1"/>
<path d="M395 132l-1 1M397 132h-1M398 132h-1M400 132h-1M400 132h1M402 132h.1M403 132h1M405 132v1M406 133h1M407 133h1M409 133h1M410 134h1"/>
<path d="M412 134h.1M413 135h1M414 135l1 1M416 136h.1M417 137h.1M418 138h1M419 139h1M420 140h.1M644 140h.1M645 139h.1M646 138h.1M648 137h-1"/>
<path d="M649 136l-1 1M650 136h.1M652 135l-1 1M653 135h-1M655 135h-1M656 134h-1M657 134h.1M659 134h-1M660 134h-1M662 134h-1M662 134h1M664 134h1"/>
<path d="M665 134h1M667 134h1M668 134h1M670 134h.1M671 135h1M672 135h1M674 135l1 1M675 136h1M676 136l1 1M678 137h.1M679 138h1M680 139h1"/>
<path d="M681 140h1M378 145v1M378 145h.1M378 147h.1M378 144h.1M378 148l1 1M378 142v1M379 149v1M379 141v1M380 150v1M381 152h.1M382 153h1"/>
<path d="M383 153l1 1M384 154l1 1M386 155h.1M387 156h1M388 156h1M390 157h.1M391 157h1M392 157h1M394 158h1M395 158h1M397 158h1M398 158h1"/>
<path d="M400 158h.1M402 158h-1M403 158h-1M405 158h-1M406 158h-1M408 157h-1M409 157h-1M410 156v1M412 156h-1M413 155l-1 1M414 155h.1M416 154l-1 1"/>
<path d="M417 153l-1 1M418 152l-1 1M419 151v1M420 150v1M421 141v1M421 149l-1 1M421 142l1 1M422 148l-1 1M422 144h.1M422 146v1M422 145v1M641 147v1"/>
<path d="M641 146v1M641 149h.1M641 144v1M641 150l1 1M641 143v1M642 151l1 1M642 142h.1M643 152l1 1M643 141h.1M644 153l1 1M645 154l1 1M646 155l1 1"/>
<path d="M648 156h.1M649 157h1M650 157h1M652 158h.1M653 158h1M654 159h1M656 159h1M657 159h1M659 159h.1M660 159h1M662 159h.1M664 159h-1"/>
<path d="M665 159h-1M667 159h-1M668 159h-1M670 159h-1M671 159h-1M672 158h.1M674 158h-1M675 157l-1 1M676 157h.1M678 156h-1M679 155l-1 1M680 154v1"/>
<path d="M681 153v1M682 141h1M682 152v1M683 142h1M683 151v1M684 143v1M684 150v1M684 144l1 1M684 149h.1M685 146v1M685 147v1M393 220h-1"/>
<path d="M394 220h-1M395 220h.1M396 220h1M708 220h.1M710 219l-1 1M711 219h-1M712 219h.1M714 218l-1 1M715 218h.1M717 218h-1M718 218h-1M720 218h-1"/>
<path d="M720 218h1M722 218h1M723 218h1M725 218h.1M726 218h1M728 218v1M729 219h1M730 219h1M732 219l1 1M733 220h1M372 233v1M372 233h.1"/>
<path d="M372 234l1 1M372 231v1M373 236h.1M373 230v1M373 237l1 1M373 229h.1M374 238l1 1M374 227v1M375 239l1 1M375 226v1M376 225v1M377 225h.1"/>
<path d="M379 224h-1M380 223h-1M381 222v1M383 222h-1M384 221l-1 1M385 221h.1M387 221h-1M388 220l-1 1M390 220h-1M391 220h-1M398 220h.1M399 220h1"/>
<path d="M400 220l1 1M402 221h1M403 221h1M405 221v1M406 222h1M407 222l1 1M409 223h.1M410 224h1M411 224l1 1M412 225l1 1M413 226l1 1M414 239l-1 1"/>
<path d="M414 227l1 1M415 238l-1 1M415 229h1M415 237v1M416 230v1M416 236h.1M416 231v1M416 234v1M416 233v1M437 240v1M438 239h-1M439 238h-1"/>
<path d="M440 237h-1M441 236h-1M442 235h.1M444 234l-1 1M445 234h-1M446 233h-1M448 233h-1M449 232h-1M450 232h.1M452 232h-1M453 231h-1M455 231h-1"/>
<path d="M456 231h-1M458 231h-1M458 231h1M460 231h.1M461 231h1M463 231h.1M464 232h1M465 232h1M467 232h1M468 233h1M470 233h.1M471 234h1"/>
<path d="M472 234l1 1M474 235h.1M475 236h.1M476 237h1M477 237l1 1M478 239h.1M479 240v1M635 240h.1M636 238v1M637 237l-1 1M638 236h-1M639 235h-1"/>
<path d="M640 234h-1M641 233l-1 1M642 232l-1 1M643 232h.1M645 231h-1M646 231h-1M648 230h-1M649 230h-1M650 230h.1M652 229h-1M653 229h-1M655 229h-1"/>
<path d="M656 229h-1M657 229h1M658 229h1M660 229h1M661 229h1M663 229h.1M664 230h1M665 230h1M667 230h1M668 231h1M670 231h.1M671 232h1"/>
<path d="M672 232l1 1M673 233l1 1M675 234h.1M676 235h.1M677 236v1M678 237v1M678 238l1 1M679 240h.1M699 231h.1M699 231v1M699 230v1M699 233v1"/>
<path d="M699 228v1M699 234l1 1M699 227v1M700 235l1 1M700 226v1M701 237h1M701 225h.1M702 238h1M702 224h.1M703 238l1 1M703 223h.1M704 239l1 1"/>
<path d="M704 222h.1M706 221l-1 1M707 221h-1M734 221h1M736 221v1M737 222h1M737 239l-1 1M738 223h1M738 239h.1M739 224h1M739 238h.1M740 225h1"/>
<path d="M740 237h.1M741 226l1 1M741 235v1M742 227v1M742 234v1M742 229h1M742 233v1M743 230v1M743 231v1M376 240l1 1M377 241l1 1M379 242h.1"/>
<path d="M380 243h1M381 243l1 1M383 244h.1M384 244h1M385 245h1M387 245h1M388 245h1M390 245l1 1M391 246h1M393 246h.1M394 246h1M396 246h-1"/>
<path d="M398 246h-1M399 245l-1 1M401 245h-1M402 245h-1M403 245h.1M405 244h-1M406 244h-1M408 243l-1 1M409 243h-1M410 242h-1M411 241v1M413 240l-1 1"/>
<path d="M436 244v1M436 244h.1M436 245v1M436 243h.1M436 247l1 1M436 241v1M437 248v1M438 249v1M439 250v1M440 251l1 1M441 252l1 1M442 253l1 1"/>
<path d="M444 254h.1M445 254l1 1M446 255h1M448 255v1M449 256h1M450 256h1M452 256l1 1M453 257h1M455 257h.1M456 257h1M458 257h.1M460 257h-1"/>
<path d="M461 257h-1M463 257h-1M464 256l-1 1M466 256h-1M467 256h-1M468 255v1M470 255h-1M471 254l-1 1M472 254h.1M474 253h-1M475 252l-1 1M476 251l-1 1"/>
<path d="M477 250v1M478 249v1M479 248l-1 1M479 241l1 1M480 247l-1 1M480 242v1M480 245v1M480 244v1M635 242h.1M635 242v1M635 241v1M635 244l1 1"/>
<path d="M636 245v1M637 247h.1M637 248h1M638 249h1M640 250h.1M641 251h.1M642 251l1 1M643 252h1M645 252v1M646 253h1M647 253l1 1M649 254h1"/>
<path d="M650 254h1M652 254h.1M653 255h1M655 255h.1M656 255h1M658 255h-1M660 255h-1M661 255h-1M663 254l-1 1M664 254h-1M665 254h.1M667 253l-1 1"/>
<path d="M668 253h-1M670 253h-1M671 252h-1M672 251l-1 1M673 251h.1M675 250h-1M676 249h-1M677 248h-1M678 247h-1M678 245v1M679 244v1M679 241v1"/>
<path d="M679 243h.1M706 240h.1M707 241h1M708 241l1 1M710 242h.1M711 242h1M712 243h1M714 243h1M715 243h1M717 243h.1M718 244h1M719 244h1"/>
<path d="M722 244h-1M723 244h-1M725 243h-1M726 243h-1M728 243h-1M729 243h-1M730 242v1M732 242h-1M733 241l-1 1M734 241h.1M736 240l-1 1M661 320h-1"/>
<path d="M662 319v1M664 319h-1M665 318h-1M667 318h-1M668 317l-1 1M669 317h.1M671 317h-1M672 317h.1M674 317h-1M675 317h-1M676 317h1M677 317h1"/>
<path d="M679 317h1M680 317h1M682 317h.1M683 317l1 1M684 318h1M686 318h1M687 319h1M689 319h.1M690 320h1M654 330h.1M654 331v1M654 328v1"/>
<path d="M654 332v1M654 327v1M655 334h.1M655 325l-1 1M655 335l1 1M655 324v1M656 336l1 1M656 323v1M658 337v1M658 322l-1 1M659 338h.1M659 321l-1 1"/>
<path d="M660 339h1M660 320l-1 1M661 339l1 1M689 340h-1M690 339l-1 1M691 320l1 1M691 339h.1M692 321l1 1M693 338h-1M694 322v1M694 337h-1M695 323v1"/>
<path d="M695 336l-1 1M696 324v1M696 335l-1 1M696 325l1 1M697 334h-1M697 327h.1M697 332v1M698 328v1M698 331l-1 1M698 329v1M662 340h1M664 341h1"/>
<path d="M665 341h1M667 341v1M668 342h1M669 342h1M671 342h1M672 342h1M674 342l1 1M675 343h1M678 342l-1 1M679 342h-1M680 342h.1M682 342h-1"/>
<path d="M683 342h-1M685 341l-1 1M686 341h-1M687 341h.1M396 480h-1M397 479h-1M398 478l-1 1M400 478h-1M401 477l-1 1M402 477h.1M404 477h-1M405 476h-1"/>
<path d="M407 476h-1M408 476h-1M410 476h-1M411 476h-1M412 476h.1M413 476h1M415 476h.1M416 476h1M417 476h1M419 476h1M420 476h1M422 477h1"/>
<path d="M423 477h1M425 477v1M426 478h1M427 478l1 1M429 479h.1M430 480h1M391 487h.1M391 488v1M391 485v1M391 489l1 1M391 484v1M392 491h1"/>
<path d="M392 483h.1M393 492h1M393 481v1M394 493h1M394 481h.1M396 493v1M397 494h1M398 495h1M400 495v1M401 496h1M402 496h1M404 496l1 1"/>
<path d="M405 497h1M407 497h.1M408 497h1M410 497h.1M411 497h1M412 497h1M415 497h-1M416 497h-1M418 497h-1M419 497h-1M421 497h-1M422 496l-1 1"/>
<path d="M423 496h.1M425 496h-1M426 495h-1M427 495h.1M429 494h-1M430 493l-1 1M431 480l1 1M431 492v1M432 481l1 1M432 492h.1M433 482l1 1M433 490v1"/>
<path d="M434 484h.1M434 489v1M435 485v1M435 488l-1 1M435 486v1"/>
</g>
<!-- layer: TOS_M1 -->
<g fill="none" stroke="#000" stroke-width=".6">
<path d="M187 280v-1v3M187 277l4 6h-7zM187 282h1M107 383h38M136 398h70M576 406h144M576 408h144M83 484v32M142 484v32M200 484v32M579 490h191M579 493h191"/>
<path d="M580 499h79M86 515h53M145 515h52M580 502h79"/>
</g>
<!-- layer: TOS_S2 -->
<g fill="none" stroke="#000" stroke-width=".6">
<path d="M525 54v-10l-9-1v13M787 54v-10l-8-1v24M516 70v18l1 1h3v-2M779 81v7v1h4v-2M516 127v-9h8l1 10M787 128v-10h-8v19M516 155v18l1 1h3v-2M779 165v8v1h4v-2M516 211v-9h8l1 11M787 213v-10l-8-1v19M516 253v19h1h3v-1M779 264v8h4v-2"/>
<path d="M519 319v-9h8v10M779 337v18v1h4v-3M787 320v-10h-8v12M519 347v8v1h3v-2M519 391v-7h8v11M519 433v7v1h3v-2M519 479v-9h8v11M519 507v9h3v-2"/>
</g>
<!-- layer: moji -->
<g fill="none" stroke="#000" stroke-width=".6">
<path d="M119 59l6 11h-12zM376 53l6 11h-12zM640 65l6 10h-12zM375 124l6 11h-12zM639 152l6 11h-12zM375 209l6 11h-12zM638 252l6 10h-12zM451 316l6 11h-12zM621 324l6 11h-12zM448 389l6 10h-12zM570 388l6 11h-12zM570 401l6 11h-12z"/>
<path d="M143 429l6 10h-12zM574 450l6 10h-12zM358 476l6 11h-12zM572 484l6 10h-12zM127 503l6 10h-12z"/>
</g>
<g font-size="12.1">
<text x="39" y="42">《E部詳細（ブレーキ部品取付（取付け位置と方向）</text>
<text x="86" y="57">/調整・注意ﾗﾍﾞﾙ貼付要領図）》</text>
<text x="729" y="568">H325U10014</text>
</g>
<g font-size="9.1">
<text x="323" y="37">片引戸 (和室引込：L用)</text>
<text x="586" y="37">片引戸 (洋室引込：L用)</text>
<text x="322" y="114">片引戸２枚建 (和室引込：Ｌ用)</text>
<text x="585" y="114">片引戸２枚建 (洋室引込：Ｌ用)</text>
<text x="430" y="170">Ａ部</text>
<text x="682" y="183">Ａ部</text>
<text x="322" y="196">片引戸３枚建 (和室引込：Ｌ用)</text>
<text x="585" y="196">片引戸３枚建 (洋室引込：Ｌ用)</text>
<text x="735" y="209">Ａ部</text>
<text x="475" y="266">Ａ部</text>
<text x="433" y="271">Ａ部</text>
<text x="685" y="281">Ａ部</text>
<text x="324" y="305">引違戸２枚建</text>
<text x="585" y="305">引分戸</text>
<text x="699" y="305">Ａ部</text>
<text x="323" y="379">引違戸３枚建</text>
<text x="571" y="386">注) １.</text>
<text x="616" y="386">ブレーキ部品を表す。(取付け方、向きに注意)</text>
<text x="581" y="399">２．</text>
<text x="615" y="399">調整・注意ﾗﾍﾞﾙを表す。</text>
<text x="581" y="410">３．</text>
<text x="615" y="410">ねじの締めすぎ注意ラベルを表す。</text>
<text x="581" y="422">４．Ｒ用は本図と対称とする。</text>
<text x="581" y="436">５．A部にはﾌﾞﾚｰｷ部品(合掌用) を取付けのこと。</text>
<text x="584" y="447">それ以外はﾌﾞﾚｰｷ部品を取付けのこと。</text>
<text x="581" y="459">６．調整・注意ﾗﾍﾞﾙを貼る</text>
<text x="323" y="467">引違戸４枚建</text>
<text x="429" y="464">Ａ部</text>
<text x="589" y="470">際は躯体取付孔にはかぶらないこと。</text>
<text x="581" y="483">７．部品番号は最終枝番を使用のこと。</text>
<text x="581" y="495">８．ブレーキ調整ラベル、ねじの締めすぎ注意ラベルの文字向きは</text>
<text x="589" y="504">同じ向きにすること。</text>
</g>
<g font-size="8.1">
<text x="374" y="63">2</text>
<text x="118" y="69">2</text>
<text x="638" y="74">2</text>
<text x="172" y="99">鬼目ﾅｯﾄ</text>
<text x="172" y="109">M3×8（2ヶ所）</text>
<text x="373" y="134">2</text>
<text x="637" y="162">2</text>
<text x="34" y="220">ブレーキ部品</text>
<text x="233" y="216">上レール</text>
<text x="373" y="219">2</text>
<text x="34" y="231">ブレーキ部品(合掌用)</text>
<text x="191" y="252">D8平ネジ M3×16（2ヶ所）</text>
<text x="190" y="262">（ブレーキ同梱）</text>
<text x="636" y="261">2</text>
<text x="189" y="319">注）１.</text>
<text x="215" y="319">穴の中央にネシ゛止めすること。</text>
<text x="449" y="326">2</text>
<text x="619" y="334">2</text>
<text x="68" y="351">※右図の向きを</text>
<text x="68" y="361">上記表示とする。</text>
<text x="107" y="382">ﾌﾞﾚｰｷ部品</text>
<text x="136" y="397">ﾌﾞﾚｰｷ部品（合掌用）</text>
<text x="446" y="399">2</text>
<text x="568" y="398">2</text>
<text x="568" y="411">2</text>
<text x="141" y="438">2</text>
<text x="151" y="440">調整・注意ﾗﾍﾞﾙ</text>
<text x="255" y="440">ブレーキ部品</text>
<text x="572" y="459">2</text>
<text x="356" y="486">2</text>
<text x="570" y="494">2</text>
<text x="106" y="514">100</text>
<text x="126" y="512">2</text>
<text x="164" y="514">100</text>
<text x="249" y="515">上レール</text>
<text x="79" y="543">※上記寸法を目安として貼り付けること。</text>
<text x="713" y="556">枠 ブレーキ部品取付/調整ラベル・注意ラベル貼付要領図（E部）</text>
</g>
<g font-size="6.4">
<text x="566" y="537">20/07/16</text>
<text x="585" y="537">張暁翠</text>
<text x="610" y="537">TJ-1831 ﾗﾍﾞﾙ仕様変更</text>
<text x="566" y="547">17/10/27</text>
<text x="583" y="548">三日月裕美</text>
<text x="610" y="548">TJ-0603 図追加</text>
<text x="566" y="558">17/02/03</text>
<text x="587" y="558">高芳</text>
<text x="610" y="558">TJ-0135 新規出図</text>
</g>
<g font-size="6">
<text x="545" y="539">2</text>
<text x="682" y="539">16/11/16</text>
<text x="545" y="549">1</text>
<text x="713" y="549">H325 １７ラシッサ 戸襖引戸</text>
</g>
<g font-size="5">
<text x="713" y="538">黒石</text>
<text x="798" y="538">高芳</text>
<text x="727" y="576">承認日：2020/07/16</text>
</g>
<g font-size="3.4">
<text x="734" y="538">鈴木荘右</text>
<text x="751" y="538">佐藤淳一</text>
</g>
<g font-size="3">
<text x="553" y="539">-17</text>
<text x="774" y="536">福山麻都</text>
<text x="779" y="540">架</text>
<text x="553" y="549">-1</text>
</g>
</svg>
